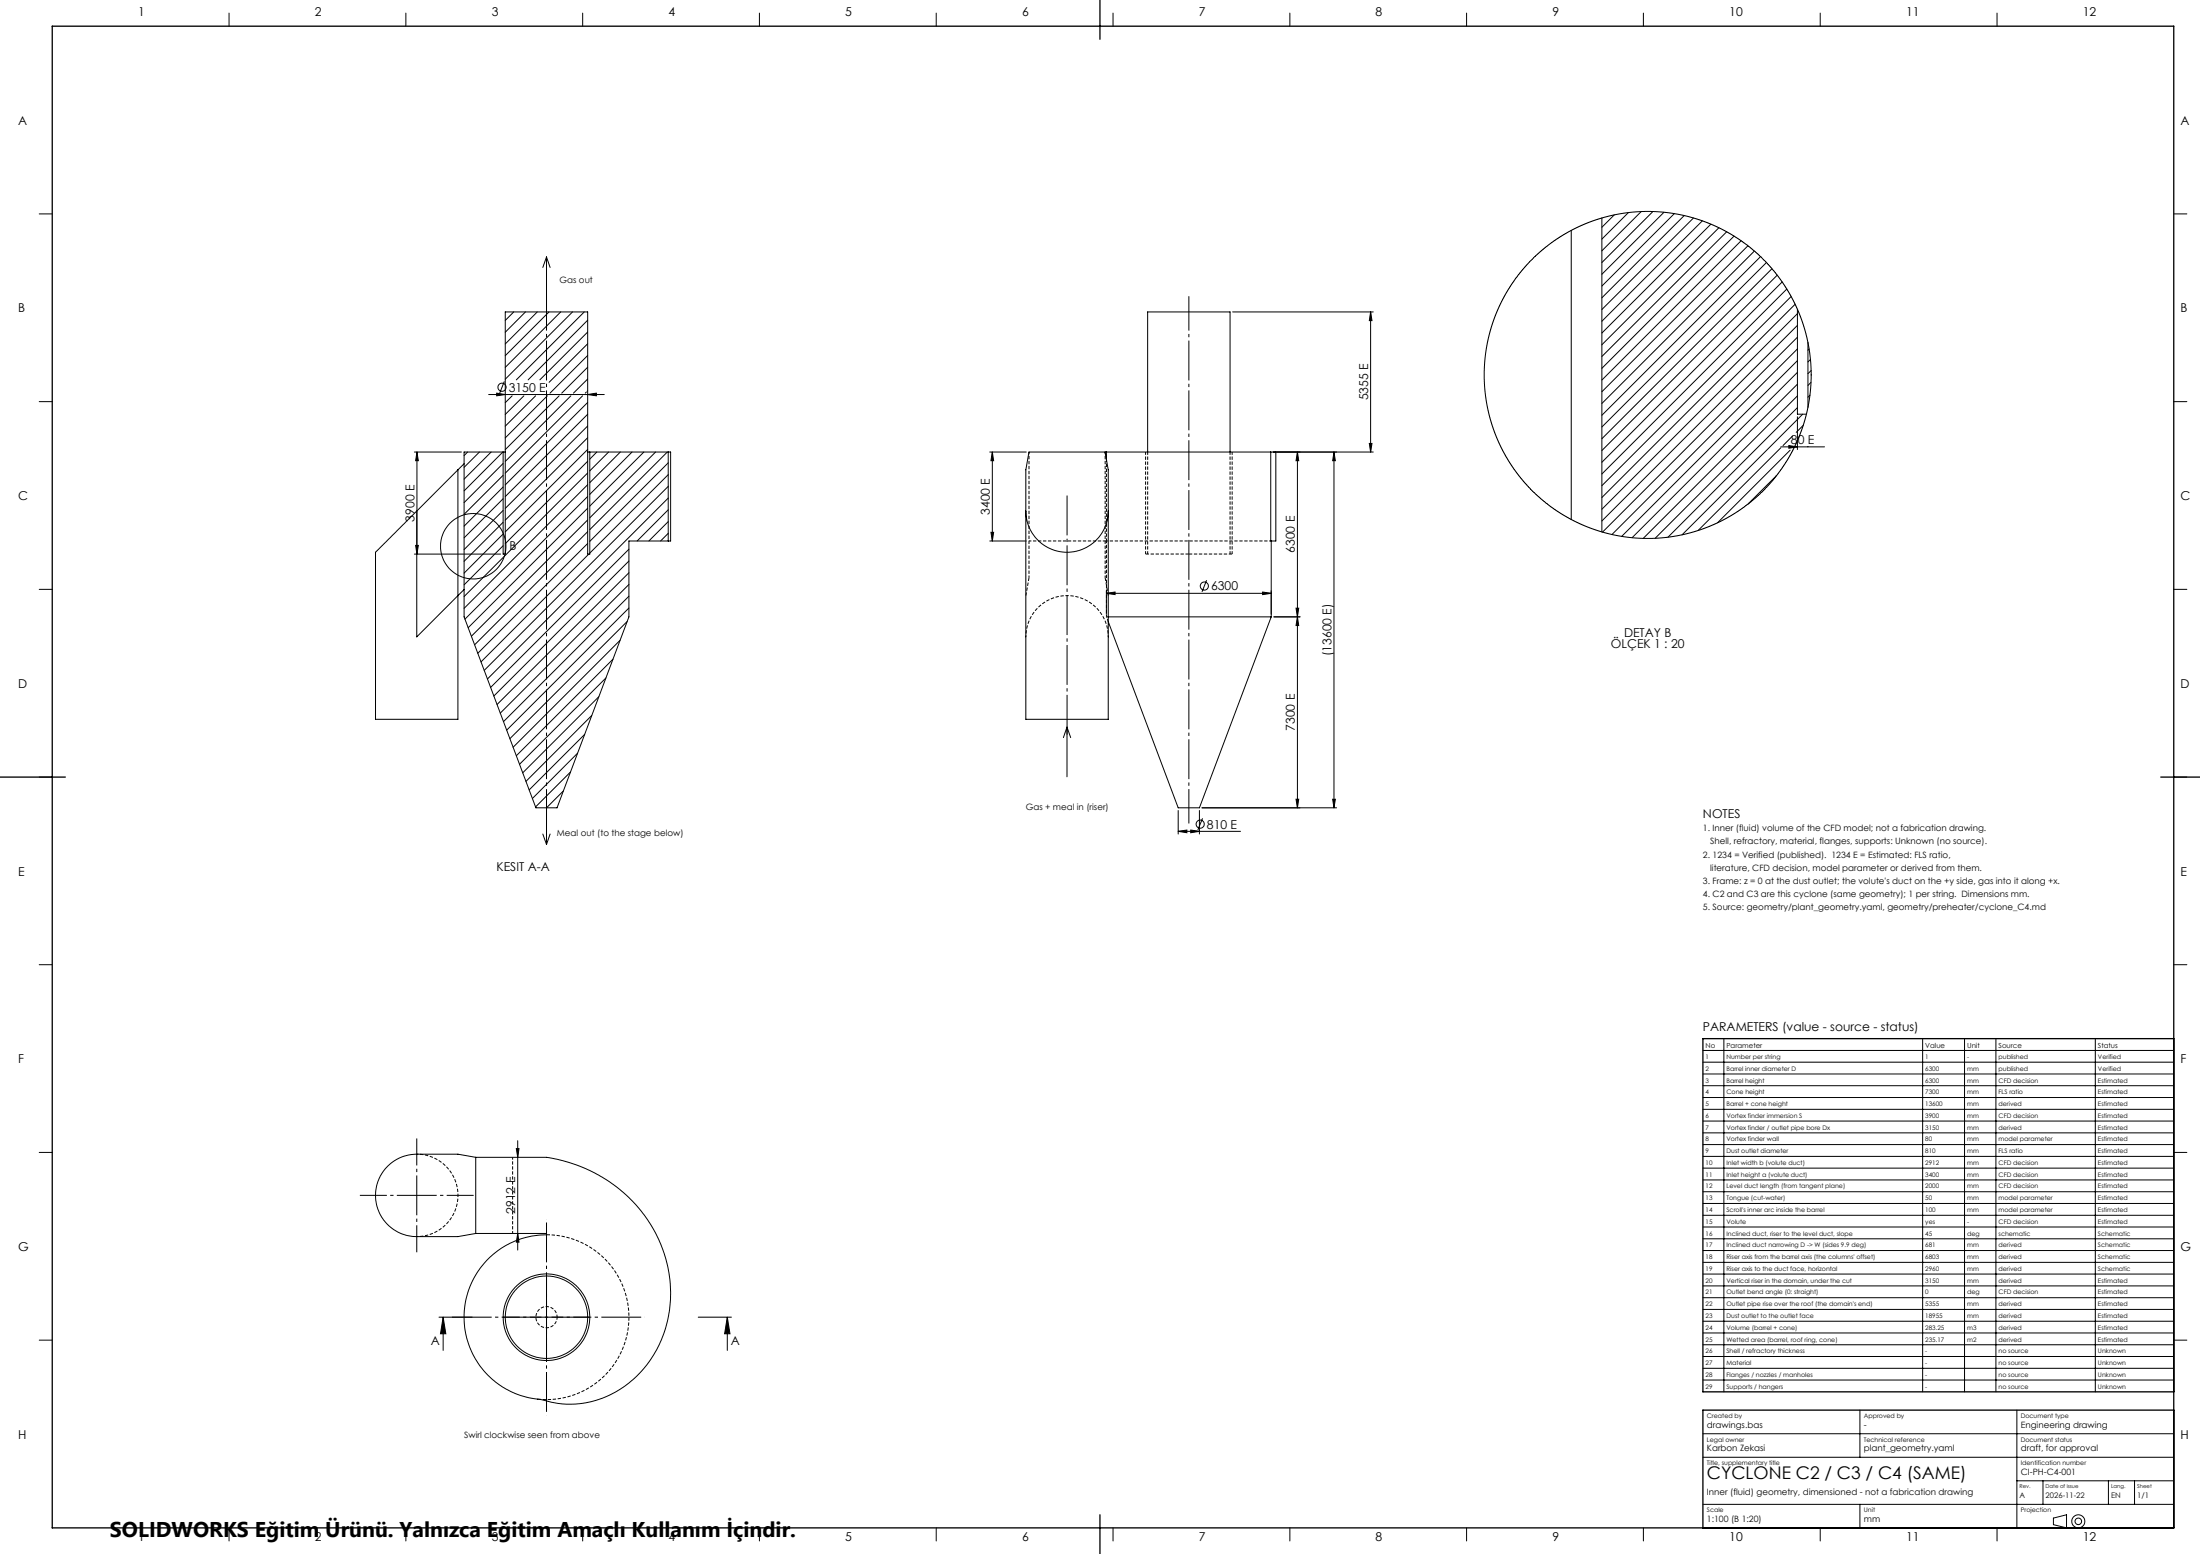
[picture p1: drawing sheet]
<svg xmlns="http://www.w3.org/2000/svg" width="841mm" height="594mm" viewBox="0 0 841 594" stroke-linecap="round" stroke-linejoin="round" font-family="sans-serif">
<path d="M205.5 534.8a31.5 31.5 0 0 0 34.9-29.6 31.5 31.5 0 0 0-31.5-33.2" fill="none" stroke="#000" stroke-width=".38" stroke-dasharray="1.3 .6" stroke-dashoffset="-.1" stroke-linecap="butt"/>
<path d="M393.4 206.8h29.1M423 206.8v29M393.4 220.9v-48.1M422.5 220.9v-48.1M196 442.4v29.1" fill="none" stroke="#000" stroke-width=".38" stroke-dasharray="1.3 .6" stroke-dashoffset=".4" stroke-linecap="butt"/>
<path d="M485.8 206.8h-62.8M392.2 243.4a15.8 15.8 0 0 1 15.7-15.7 15.8 15.8 0 0 1 15.8 15.7M159.3 441.2a15.7 15.7 0 0 1 15.8 15.7 15.7 15.7 0 0 1-15.8 15.8" fill="none" stroke="#000" stroke-width=".38" stroke-dasharray="1.3 .6" stroke-dashoffset=".7" stroke-linecap="butt"/>
<path d="M423 175.6v31.2M423 235.8h.7M213 503.5l-.3-1.5-.9-1.4-1.4-.9-1.6-.3-1.5 .4-1.3 .8-.9 1.4-.2 1.5 .3 1.5 .8 1.3 1.4 .9 1.5 .3 1.6-.3 1.3-.8 .9-1.4 .3-1.5" fill="none" stroke="#000" stroke-width=".38" stroke-dasharray="1.3 .6" stroke-dashoffset=".3" stroke-linecap="butt"/>
<g fill="none" stroke="#000" stroke-width=".38">
<path d="M87.6 5v5M155.2 5v5M222.7 5v5M290.3 5v5M357.9 5v5M425.5 5v5M493.1 5v5M560.6 5v5M628.2 5v5M695.8 5v5M763.4 5v5M15 81.8h5"/>
<path d="M208.9 98.2v18M208.9 98.2l-1.4 4M208.9 98.2l1.4 4M600.6 88.1v110.5M612.4 83.3v120M617.1 82.1l-4.7 4.8M622.5 81.3l-10.1 10.1M627.4 80.9l-15 15M631.9 80.8l-19.5 19.6M636.1 81.1l-23.7 23.7M640 81.7l-27.6 27.7M643.8 82.4l-31.4 31.4"/>
<path d="M647.4 83.3l-35 35M650.8 84.4l-38.4 38.4M654 85.7l-41.6 41.6M657.1 87.1l-44.7 44.7M660 88.6l-47.6 47.7M662.9 90.3l-50.5 50.5M665.6 92l-53.2 53.3M668.2 93.9l-55.8 55.8M670.7 95.9l-58.3 58.3M673 98.1l-60.6 60.6M831 81.8h5M196.4 119.2l-3.3 3.3"/>
<path d="M200.9 119.2l-7.8 7.8M205.4 119.2l-12.3 12.3M209.9 119.2l-16.8 16.8M214.3 119.2l-21.2 21.2M218.9 119.2l-25.8 25.7M223.3 119.2l-25.9 26M471.2 119.2h53.8M523.9 119.2l.6 3.3h-1zM523.9 119.2v53.6M675.3 100.4l-62.9 62.8M677.4 102.7l-65 65M679.4 105.2l-67 67"/>
<path d="M681.3 107.8l-68.9 68.9M683 110.5l-70.6 70.7M684.7 113.3l-72.3 72.4M686.2 116.3l-73.8 73.9M687.1 119.9l-74.7 74.8M687.1 118.2v40.1h3.4M224.6 122.4l-22.7 22.8M224.6 126.9l-18.2 18.3M224.6 131.4l-14.7 14.7M224.6 135.9l-14.3 14.4M687.1 124.4l-74.7 74.7M687.1 128.9l-74.5 74.5"/>
<path d="M687.1 133.4l-70.9 70.9M687.1 137.9l-67.2 67.1M691.1 130.9v24.8M691.6 133.4l-.5 .5M692.1 137.4l-1 1M15 153.5h5M186.8 150.8h44.2M189.9 150.3l3.2 .5-3.2 .5zM192.8 145.8l-1.8 4.4M195.8 151.3l-2.7 2.6M200.3 151.3l-7.2 7.1M204.8 151.3l-11.7 11.6"/>
<path d="M209.2 151.3l-16.1 16.1M213.7 151.3l-20.6 20.6M218.2 151.3l-25.1 25.1M222.7 151.3l-29.6 29.6M224.2 149.9l-.5 .4M224.6 150.8l3.4-.5v1zM224.6 140.4l-9.9 9.9M224.6 144.9l-5.4 5.4M224.6 149.4l-.1 .1M224.6 153.8l-31.5 31.5M224.6 158.4l-31.5 31.4M687.1 142.3l-63.2 63.2"/>
<path d="M687.1 146.9l-58.9 58.9M687.1 151.3l-54.4 54.5M687.1 155.8l-49.5 49.5M687.1 159.3v12.5M689.1 158.3l-46.1 46.1M691.9 151.1l-.8 .7M692.3 146.1l-1.2 1.2M692.4 141.6l-1.3 1.2M831 153.5h5M158.4 172.8h18M159.4 172.8l.5 3.3h-1zM159.4 172.8v39"/>
<path d="M175 179.6v95.3h-31.5v-63.8l15.8-15.7M175 179.6l-15.7 15.8M177.4 177.3l-2.4 2.3M178.8 172.8l-1.4 1.4M183.3 172.8l-5.9 5.8M187.7 172.8l-10.3 10.4M192.2 172.8l-14.8 14.8M192.3 172.8h.8M192.3 177.2l-14.9 14.9M192.3 172.8h-14.9v63l27.5 73h8l27.5-73v-29h15M192.3 172.8v39h.8v-92.6h31.5v92.6h.9v-39M224.6 172.8h.9"/>
<path d="M224.6 162.8l-31.5 31.5M224.6 167.3l-31.5 31.5M224.6 171.8l-31.5 31.5M224.6 176.3l-31.5 31.5M225.5 172.8h29.9M228.1 172.8l-2.6 2.7M232.7 172.8l-7.2 7.2M237.1 172.8l-11.6 11.7M241.6 172.8l-16.1 16.2M246.1 172.8l-20.6 20.7M250.6 172.8l-25.1 25.1M255.1 172.8l-29.6 29.7"/>
<path d="M255.4 172.8h1v34h-1M255.4 176.9l-29.9 30M255.4 172.8v34M378.4 172.8h13.9M379.3 172.8l.5 3.3h-1zM379.3 172.8v34M422.5 172.8l1.2 6.8v95.3h-31.6v-95.3l1.2-6.8h29.6M422.9 172.8h62.9M422.9 172.8v2.8M438.7 172.8v-53.6h31.5v53.6M485.8 172.8h1.9v34h-1.9zM486.8 172.8h38.2"/>
<path d="M496 172.8l.5 3.3h-1.1zM496 172.8v136M509.9 172.8l.6 3.3h-1.1zM509.9 172.8v136M523.5 169.5h1l-.6 3.3zM680.8 171.2l-31.7 31.6M680.8 170.8h16.7M683.8 170.3l3.3 .5-3.3 .5zM684.3 172.1l-27.7 27.7M685.2 166.7l-3.6 3.6M689.3 162.6l-2.7 2.7M159.3 195.4v48l18.1-18.1"/>
<path d="M192.3 181.7l-14.9 14.9M192.3 186.2l-14.9 14.9M192.3 190.6l-14.9 15M192.3 195.1l-14.9 15M192.3 199.6l-14.9 15M224.6 180.8l-47.2 47.2M224.6 185.3l-47.2 47.2M224.6 189.8l-46.9 46.9M224.6 194.3l-45.6 45.7M224.6 198.7l-44.4 44.5M255.4 181.4l-29.9 30M255.4 185.9l-70.3 70.4"/>
<path d="M255.4 190.4l-69.1 69.1M255.4 194.9l-11.8 11.9M255.4 199.4l-7.4 7.4M392.1 195.4a15.8 15.8 0 0 0 15.8 15.7 15.8 15.8 0 0 0 15.8-15.7M679.2 181.7l-10.9 10.9M158.4 211.8h32.9M158.9 208.5h1l-.5 3.3zM192.3 204.1l-14.9 15M192.3 208.6l-14.9 14.9M224.6 203.2l-43.2 43.3M224.6 207.7l-42 42M225.1 211.8l-41.2 41.2"/>
<path d="M240.4 209.9l-52.9 52.9M240.4 214.4l-51.6 51.7M240.4 218.9l-50.4 50.4M255.4 203.9l-2.9 2.9M378.4 206.8h13.9M378.8 203.5h1l-.5 3.3zM486 206.8v29M15 225.3h5M239.7 237.6l-44.8 44.8M240.4 223.4l-49.2 49.2M240.4 227.9l-47.9 47.9M240.4 232.4l-46.7 46.7"/>
<path d="M422.9 226.8l3.4-.5v1zM422.9 225.8v9M422.9 226.8h63.1M423.7 235.8h62.3M461.3 221.8l-1.8 4.4M482.7 226.3l3.3 .5-3.3 .5zM486 235.8l-27.5 73h-8.1l-26.7-71.2M487 235.8h10M495.4 232.5h1.1l-.5 3.3zM496 235.8l.5 3.3h-1.1zM831 225.3h5M231.6 259.1l-33 33.1"/>
<path d="M234.4 251.9l-37 37M237 244.8l-40.9 40.8M226.2 273.5l-25.2 25.2M228.9 266.3l-29.1 29.1M407.9 277.9v19M407.9 277.9l-1.4 4M407.9 277.9l1.4 4M15 297h5M218.1 295.1l-13.4 13.4M220.8 287.9l-17.3 17.3M223.5 280.7l-21.2 21.2M831 297h5"/>
<path d="M207.5 318.8l1.4 4M208.9 310.8v12M210.3 318.8l-1.4 4M215.4 302.3l-6.5 6.5M450.4 317.8l3.3-.5v1zM450.4 309.8v9M450.4 317.8h23.8M455.2 317.3l3.3 .5-3.3 .5zM458.5 309.8v9M459.5 308.8h51.5M459.7 312.8l-1.8 4.4M495.4 305.5h1.1l-.5 3.3z"/>
<path d="M509.4 305.5h1.1l-.6 3.3zM15 368.8h5M831 368.8h5M659 397v135M735 397v135M751 397v135M763 397v135M801 397v135M651 401.5h180M651 406h180M651 410.5h180M651 415h180"/>
<path d="M651 419.5h180M197.4 439.1h1l-.5 3.3zM197.9 436v41.8M651 424h180M651 428.5h180M651 433h180M651 437.5h180M15 440.5h5M181.9 442.4h27a54.5 54.5 0 0 1 47.3 47.5 42.6 42.6 0 0 1-26.5 44.7 35.6 35.6 0 0 1-23.4 .3 31.5 31.5 0 0 1-28.9-32.7 31.5 31.5 0 0 1 31.5-30.2v-.5h-27M181.9 442.4l-6.9-1.2h-15.7a15.8 15.8 0 0 0-15.8 15.7 15.8 15.8 0 0 0 15.8 15.8h15.7l6.9-1.2M181.9 442.4v29.1M651 442h180"/>
<path d="M651 446.5h180M651 451h180M651 455.5h180M831 440.5h5M197.9 471.5l.5 3.3h-1zM651 460h180M651 464.5h180M651 469h180M651 473.5h180M651 478h180M651 482.5h180M651 487h180"/>
<path d="M651 491.5h180M651 496h180M15 512.3h5M167.8 503.5h12.7M169.4 503.5l1 6.3h-2zM169.4 503.5v12.7M266.9 503.5h12.7M278 503.5l1 6.3h-2zM278 503.5v12.7M651 500.5h180M651 505h180M651 509.5h180"/>
<path d="M651 514h180M651 518.5h180M831 512.3h5M651 523h180M651 527.5h180M711 539v18M771 539v45M651 548h180M651 557h180M651 575h180M711 575v9M771 566h60"/>
<path d="M781 566v9M806 566v9M816 566v9M87.6 584v5M155.2 584v5M222.7 584v5M290.3 584v5M357.9 584v5M425.5 584v5M493.1 584v5M560.6 584v5M628.2 584v5"/>
<path d="M695.8 584v5M763.4 584v5M785 580.3l5-1.3v5l-5-1.2z"/>
<circle cx="191.9" cy="148" r="1.55"/>
<circle cx="629.9" cy="143.3" r="62.5"/>
<circle cx="180.9" cy="208.8" r="12.5"/>
<circle cx="460.4" cy="224" r="1.56"/>
<circle cx="458.8" cy="315" r="1.55"/>
<circle cx="208.9" cy="503.5" r="16.6"/>
<circle cx="208.9" cy="503.5" r="15.8"/>
<circle cx="794.5" cy="581.5" r="1.25"/>
<circle cx="794.5" cy="581.5" r="2.5"/>
</g>
<path d="M422.5 206.8h.5M454.5 211.8h-16.6M471 211.8h-16.5M392.2 227.7l1.2-6.8M422.5 220.9l1.2 6.8" fill="none" stroke="#000" stroke-width=".38" stroke-dasharray="1.3 .6" stroke-linecap="butt"/>
<path d="M423 235.8l.7 1.8" fill="none" stroke="#000" stroke-width=".38" stroke-dasharray="1.3 .6" stroke-dashoffset="1" stroke-linecap="butt"/>
<path d="M437.9 172.8v39M438.7 172.8v39M470.2 211.8v-39M471 211.8v-39" fill="none" stroke="#000" stroke-width=".38" stroke-dasharray="1.3 .6" stroke-dashoffset=".2" stroke-linecap="butt"/>
<path d="M208.9 314.8v-201.6M454.5 314.8v-201.6" fill="none" stroke="#000" stroke-width=".38" stroke-dasharray="15.2 1.3 1.3 1.3" stroke-dashoffset="2.1" stroke-linecap="butt"/>
<path d="M407.9 280.9v-91.6" fill="none" stroke="#000" stroke-width=".38" stroke-dasharray="15.2 1.3 1.3 1.3" stroke-dashoffset="-.1" stroke-linecap="butt"/>
<path d="M171.4 503.5h75M208.9 541v-75" fill="none" stroke="#000" stroke-width=".38" stroke-dasharray="15.2 1.3 1.3 1.3" stroke-dashoffset="-1.3" stroke-linecap="butt"/>
<path d="M137.6 456.9h43.5M159.3 478.7v-43.5" fill="none" stroke="#000" stroke-width=".38" stroke-dasharray="15.2 1.3 1.3 1.3" stroke-dashoffset="4.9" stroke-linecap="butt"/>
<path d="M20 10h811v574h-811zM420.5 0v15M0 297h25M826 297h15M831 397h-180v135h180M831 539h-180v45M420.5 579v15" fill="none" stroke="#000" stroke-width=".5"/>
<g fill="#000">
<path d="M523.9 119.2l.6 3.3h-1zM189.9 150.3l3.2 .5-3.2 .5zM224.6 150.8l3.4-.5v1zM159.4 172.8l.5 3.3h-1zM379.3 172.8l.5 3.3h-1zM496 172.8l.5 3.3h-1.1zM509.9 172.8l.6 3.3h-1.1zM523.5 169.5h1l-.6 3.3zM683.8 170.3l3.3 .5-3.3 .5zM158.9 208.5h1l-.5 3.3zM378.8 203.5h1l-.5 3.3zM422.9 226.8l3.4-.5v1z"/>
<path d="M482.7 226.3l3.3 .5-3.3 .5zM496 235.8l.5 3.3h-1.1zM495.4 232.5h1.1l-.5 3.3zM450.4 317.8l3.3-.5v1zM455.2 317.3l3.3 .5-3.3 .5zM495.4 305.5h1.1l-.5 3.3zM509.4 305.5h1.1l-.6 3.3zM197.4 439.1h1l-.5 3.3zM197.9 471.5l.5 3.3h-1zM169.4 503.5l1 6.3h-2zM278 503.5l1 6.3h-2z"/>
</g>
<path d="M208.9 503.5v-.1" fill="none" stroke="#000" stroke-width=".38" stroke-dasharray="15.2 1.3 1.3 1.3" stroke-linecap="butt"/>
<path d="M208.9 503.5h-16.6M208.9 503.4v-16.5M208.9 503.5v16.5M209 503.5h16.5" fill="none" stroke="#000" stroke-width=".38" stroke-dasharray="15.2 1.3 1.3 1.3" stroke-dashoffset="8.9" stroke-linecap="butt"/>
<text font-size="8.2" x="42.1" y="587.3">SOLIDWORKS Eğitim Ürünü. Yalnızca Eğitim Amaçlı Kullanım İçindir.</text>
<text font-size="6.7" x="652.5" y="565.5">CYCLONE C2 / C3 / C4 (SAME)</text>
<g font-size="4.7">
<text x="52.8" y="6">1</text>
<text x="120.4" y="6">2</text>
<text x="188" y="6">3</text>
<text x="255.5" y="6">4</text>
<text x="323.1" y="6">5</text>
<text x="390.7" y="6">6</text>
<text x="458.3" y="6">7</text>
<text x="525.9" y="6">8</text>
<text x="593.5" y="6">9</text>
<text x="661" y="6">10</text>
<text x="728.6" y="6">11</text>
<text x="796.2" y="6">12</text>
<text x="7" y="47.7">A</text>
<text x="833.5" y="47.7">A</text>
<text x="7" y="119.4">B</text>
<text x="833.5" y="119.4">B</text>
<text x="194.5" y="149.7">3150 E</text>
<text x="523" y="153.1" transform="rotate(-90 523 153.1)">5355 E</text>
<text x="684.7" y="169.8">80 E</text>
<text x="7" y="191.2">C</text>
<text x="833.5" y="191.2">C</text>
<text x="378.3" y="196.8" transform="rotate(-90 378.3 196.8)">3400 E</text>
<text x="158.4" y="199.3" transform="rotate(-90 158.4 199.3)">3900 E</text>
<text x="194.7" y="210.2">B</text>
<text x="495" y="211.3" transform="rotate(-90 495 211.3)">6300 E</text>
<text x="463" y="225.7">6300</text>
<text x="620.8" y="243.3">DETAY B</text>
<text x="509" y="250.9" transform="rotate(-90 509 250.9)">(13600 E)</text>
<text x="615.8" y="247.9">ÖLÇEK 1 : 20</text>
<text x="7" y="262.9">D</text>
<text x="833.5" y="262.9">D</text>
<text x="495" y="279.3" transform="rotate(-90 495 279.3)">7300 E</text>
<text x="461.4" y="316.7">810 E</text>
<text x="651" y="312.5">NOTES</text>
<text x="7" y="334.7">E</text>
<text x="189.8" y="333">KESIT A-A</text>
<text x="833.5" y="334.7">E</text>
<text x="651" y="394">PARAMETERS (value - source - status)</text>
<text x="7" y="406.4">F</text>
<text x="833.5" y="406.4">F</text>
<text x="196.9" y="464" transform="rotate(-90 196.9 464)">2912 E</text>
<text x="7" y="478.2">G</text>
<text x="833.5" y="478.2">G</text>
<text x="164.7" y="514">A</text>
<text x="279.4" y="514">A</text>
<text x="7" y="549.9">H</text>
<text x="833.5" y="549.9">H</text>
<text x="52.8" y="589">1</text>
<text x="120.4" y="589">2</text>
<text x="188" y="589">3</text>
<text x="255.5" y="589">4</text>
<text x="323.1" y="589">5</text>
<text x="390.7" y="589">6</text>
<text x="458.3" y="589">7</text>
<text x="525.9" y="589">8</text>
<text x="593.5" y="589">9</text>
<text x="661" y="589">10</text>
<text x="728.6" y="589">11</text>
<text x="796.2" y="589">12</text>
</g>
<g font-size="3.3">
<text x="213.9" y="108">Gas out</text>
<text x="392.2" y="309.7">Gas + meal in (riser)</text>
<text x="651" y="317.8">1. Inner (fluid) volume of the CFD model; not a fabrication drawing.</text>
<text x="212.9" y="319.6">Meal out (to the stage below)</text>
<text x="653.8" y="322.8">Shell, refractory, material, flanges, supports: Unknown (no source).</text>
<text x="651" y="327.8">2. 1234 = Verified (published). 1234 E = Estimated: FLS ratio,</text>
<text x="653.8" y="332.8">literature, CFD decision, model parameter or derived from them.</text>
<text x="651" y="337.8">3. Frame: z = 0 at the dust outlet; the volute's duct on the +y side, gas into it along +x.</text>
<text x="651" y="342.8">4. C2 and C3 are this cyclone (same geometry); 1 per string. Dimensions mm.</text>
<text x="651" y="347.8">5. Source: geometry/plant_geometry.yaml, geometry/preheater/cyclone_C4.md</text>
<text x="652.5" y="545.8">drawings.bas</text>
<text x="712.5" y="545.8">-</text>
<text x="772.5" y="545.8">Engineering drawing</text>
<text x="177.4" y="549.8">Swirl clockwise seen from above</text>
<text x="652.5" y="554.8">Karbon Zekasi</text>
<text x="712.5" y="554.8">plant_geometry.yaml</text>
<text x="772.5" y="554.8">draft, for approval</text>
<text x="772.5" y="563.8">CI-PH-C4-001</text>
<text x="652.5" y="571.3">Inner (fluid) geometry, dimensioned - not a fabrication drawing</text>
<text x="652.5" y="581.8">1:100 (B 1:20)</text>
<text x="712.5" y="581.8">mm</text>
</g>
<g font-size="2.9">
<text x="772" y="572.6">A</text>
<text x="782" y="572.6">2026-11-22</text>
<text x="807" y="572.6">EN</text>
<text x="817" y="572.6">1/1</text>
</g>
<g font-size="2.7">
<text x="652" y="400.4">No</text>
<text x="660" y="400.4">Parameter</text>
<text x="736" y="400.4">Value</text>
<text x="752" y="400.4">Unit</text>
<text x="764" y="400.4">Source</text>
<text x="802" y="400.4">Status</text>
</g>
<g font-size="2.4">
<text x="652" y="404.8">1</text>
<text x="660" y="404.8">Number per string</text>
<text x="736" y="404.8">1</text>
<text x="752" y="404.8">-</text>
<text x="764" y="404.8">published</text>
<text x="802" y="404.8">Verified</text>
<text x="652" y="409.3">2</text>
<text x="652" y="413.8">3</text>
<text x="660" y="409.3">Barrel inner diameter D</text>
<text x="660" y="413.8">Barrel height</text>
<text x="736" y="409.3">6300</text>
<text x="736" y="413.8">6300</text>
<text x="752" y="409.3">mm</text>
<text x="752" y="413.8">mm</text>
<text x="764" y="409.3">published</text>
<text x="764" y="413.8">CFD decision</text>
<text x="802" y="409.3">Verified</text>
<text x="802" y="413.8">Estimated</text>
<text x="652" y="418.3">4</text>
<text x="660" y="418.3">Cone height</text>
<text x="736" y="418.3">7300</text>
<text x="752" y="418.3">mm</text>
<text x="764" y="418.3">FLS ratio</text>
<text x="802" y="418.3">Estimated</text>
<text x="652" y="422.8">5</text>
<text x="660" y="422.8">Barrel + cone height</text>
<text x="736" y="422.8">13600</text>
<text x="752" y="422.8">mm</text>
<text x="764" y="422.8">derived</text>
<text x="802" y="422.8">Estimated</text>
<text x="652" y="427.3">6</text>
<text x="652" y="431.8">7</text>
<text x="660" y="427.3">Vortex finder immersion S</text>
<text x="660" y="431.8">Vortex finder / outlet pipe bore Dx</text>
<text x="736" y="427.3">3900</text>
<text x="736" y="431.8">3150</text>
<text x="752" y="427.3">mm</text>
<text x="752" y="431.8">mm</text>
<text x="764" y="427.3">CFD decision</text>
<text x="764" y="431.8">derived</text>
<text x="802" y="427.3">Estimated</text>
<text x="802" y="431.8">Estimated</text>
<text x="652" y="436.3">8</text>
<text x="660" y="436.3">Vortex finder wall</text>
<text x="736" y="436.3">80</text>
<text x="752" y="436.3">mm</text>
<text x="764" y="436.3">model parameter</text>
<text x="802" y="436.3">Estimated</text>
<text x="652" y="440.8">9</text>
<text x="660" y="440.8">Dust outlet diameter</text>
<text x="736" y="440.8">810</text>
<text x="752" y="440.8">mm</text>
<text x="764" y="440.8">FLS ratio</text>
<text x="802" y="440.8">Estimated</text>
<text x="652" y="445.3">10</text>
<text x="652" y="449.8">11</text>
<text x="660" y="445.3">Inlet width b (volute duct)</text>
<text x="660" y="449.8">Inlet height a (volute duct)</text>
<text x="736" y="445.3">2912</text>
<text x="736" y="449.8">3400</text>
<text x="752" y="445.3">mm</text>
<text x="752" y="449.8">mm</text>
<text x="764" y="445.3">CFD decision</text>
<text x="764" y="449.8">CFD decision</text>
<text x="802" y="445.3">Estimated</text>
<text x="802" y="449.8">Estimated</text>
<text x="652" y="454.3">12</text>
<text x="660" y="454.3">Level duct length (from tangent plane)</text>
<text x="736" y="454.3">2000</text>
<text x="752" y="454.3">mm</text>
<text x="764" y="454.3">CFD decision</text>
<text x="802" y="454.3">Estimated</text>
<text x="652" y="458.8">13</text>
<text x="660" y="458.8">Tongue (cut-water)</text>
<text x="736" y="458.8">50</text>
<text x="752" y="458.8">mm</text>
<text x="764" y="458.8">model parameter</text>
<text x="802" y="458.8">Estimated</text>
<text x="652" y="463.3">14</text>
<text x="652" y="467.8">15</text>
<text x="660" y="463.3">Scroll's inner arc inside the barrel</text>
<text x="660" y="467.8">Volute</text>
<text x="736" y="463.3">100</text>
<text x="736" y="467.8">yes</text>
<text x="752" y="463.3">mm</text>
<text x="752" y="467.8">-</text>
<text x="764" y="463.3">model parameter</text>
<text x="764" y="467.8">CFD decision</text>
<text x="802" y="463.3">Estimated</text>
<text x="802" y="467.8">Estimated</text>
<text x="652" y="472.3">16</text>
<text x="660" y="472.3">Inclined duct, riser to the level duct, slope</text>
<text x="736" y="472.3">45</text>
<text x="752" y="472.3">deg</text>
<text x="764" y="472.3">schematic</text>
<text x="802" y="472.3">Schematic</text>
<text x="652" y="476.8">17</text>
<text x="660" y="476.8">Inclined duct narrowing D -&gt; W (sides 9.9 deg)</text>
<text x="736" y="476.8">681</text>
<text x="752" y="476.8">mm</text>
<text x="764" y="476.8">derived</text>
<text x="802" y="476.8">Schematic</text>
<text x="652" y="481.3">18</text>
<text x="652" y="485.8">19</text>
<text x="660" y="481.3">Riser axis from the barrel axis (the columns' offset)</text>
<text x="660" y="485.8">Riser axis to the duct face, horizontal</text>
<text x="736" y="481.3">6803</text>
<text x="736" y="485.8">2960</text>
<text x="752" y="481.3">mm</text>
<text x="752" y="485.8">mm</text>
<text x="764" y="481.3">derived</text>
<text x="764" y="485.8">derived</text>
<text x="802" y="481.3">Schematic</text>
<text x="802" y="485.8">Schematic</text>
<text x="652" y="490.3">20</text>
<text x="660" y="490.3">Vertical riser in the domain, under the cut</text>
<text x="736" y="490.3">3150</text>
<text x="752" y="490.3">mm</text>
<text x="764" y="490.3">derived</text>
<text x="802" y="490.3">Estimated</text>
<text x="652" y="494.8">21</text>
<text x="660" y="494.8">Outlet bend angle (0: straight)</text>
<text x="736" y="494.8">0</text>
<text x="752" y="494.8">deg</text>
<text x="764" y="494.8">CFD decision</text>
<text x="802" y="494.8">Estimated</text>
<text x="652" y="499.3">22</text>
<text x="652" y="503.8">23</text>
<text x="660" y="499.3">Outlet pipe rise over the roof (the domain's end)</text>
<text x="660" y="503.8">Dust outlet to the outlet face</text>
<text x="736" y="499.3">5355</text>
<text x="736" y="503.8">18955</text>
<text x="752" y="499.3">mm</text>
<text x="752" y="503.8">mm</text>
<text x="764" y="499.3">derived</text>
<text x="764" y="503.8">derived</text>
<text x="802" y="499.3">Estimated</text>
<text x="802" y="503.8">Estimated</text>
<text x="652" y="508.3">24</text>
<text x="660" y="508.3">Volume (barrel + cone)</text>
<text x="736" y="508.3">283.25</text>
<text x="752" y="508.3">m3</text>
<text x="764" y="508.3">derived</text>
<text x="802" y="508.3">Estimated</text>
<text x="652" y="512.8">25</text>
<text x="660" y="512.8">Wetted area (barrel, roof ring, cone)</text>
<text x="736" y="512.8">235.17</text>
<text x="752" y="512.8">m2</text>
<text x="764" y="512.8">derived</text>
<text x="802" y="512.8">Estimated</text>
<text x="652" y="517.3">26</text>
<text x="652" y="521.8">27</text>
<text x="660" y="517.3">Shell / refractory thickness</text>
<text x="660" y="521.8">Material</text>
<text x="736" y="517.3">-</text>
<text x="736" y="521.8">-</text>
<text x="764" y="517.3">no source</text>
<text x="764" y="521.8">no source</text>
<text x="802" y="517.3">Unknown</text>
<text x="802" y="521.8">Unknown</text>
<text x="652" y="526.3">28</text>
<text x="660" y="526.3">Flanges / nozzles / manholes</text>
<text x="736" y="526.3">-</text>
<text x="764" y="526.3">no source</text>
<text x="802" y="526.3">Unknown</text>
<text x="652" y="530.8">29</text>
<text x="660" y="530.8">Supports / hangers</text>
<text x="736" y="530.8">-</text>
<text x="764" y="530.8">no source</text>
<text x="802" y="530.8">Unknown</text>
<text x="652.5" y="542.1">Created by</text>
<text x="712.5" y="542.1">Approved by</text>
<text x="772.5" y="542.1">Document type</text>
<text x="652.5" y="551.1">Legal owner</text>
<text x="712.5" y="551.1">Technical reference</text>
<text x="772.5" y="551.1">Document status</text>
<text x="652.5" y="560.1">Title, supplementary title</text>
<text x="772.5" y="560.1">Identification number</text>
<text x="652.5" y="578.1">Scale</text>
<text x="712.5" y="578.1">Unit</text>
<text x="772.5" y="578.1">Projection</text>
</g>
<g font-size="2">
<text x="772" y="568.9">Rev.</text>
<text x="782" y="568.9">Date of issue</text>
<text x="807" y="568.9">Lang.</text>
<text x="817" y="568.9">Sheet</text>
</g>
</svg>
